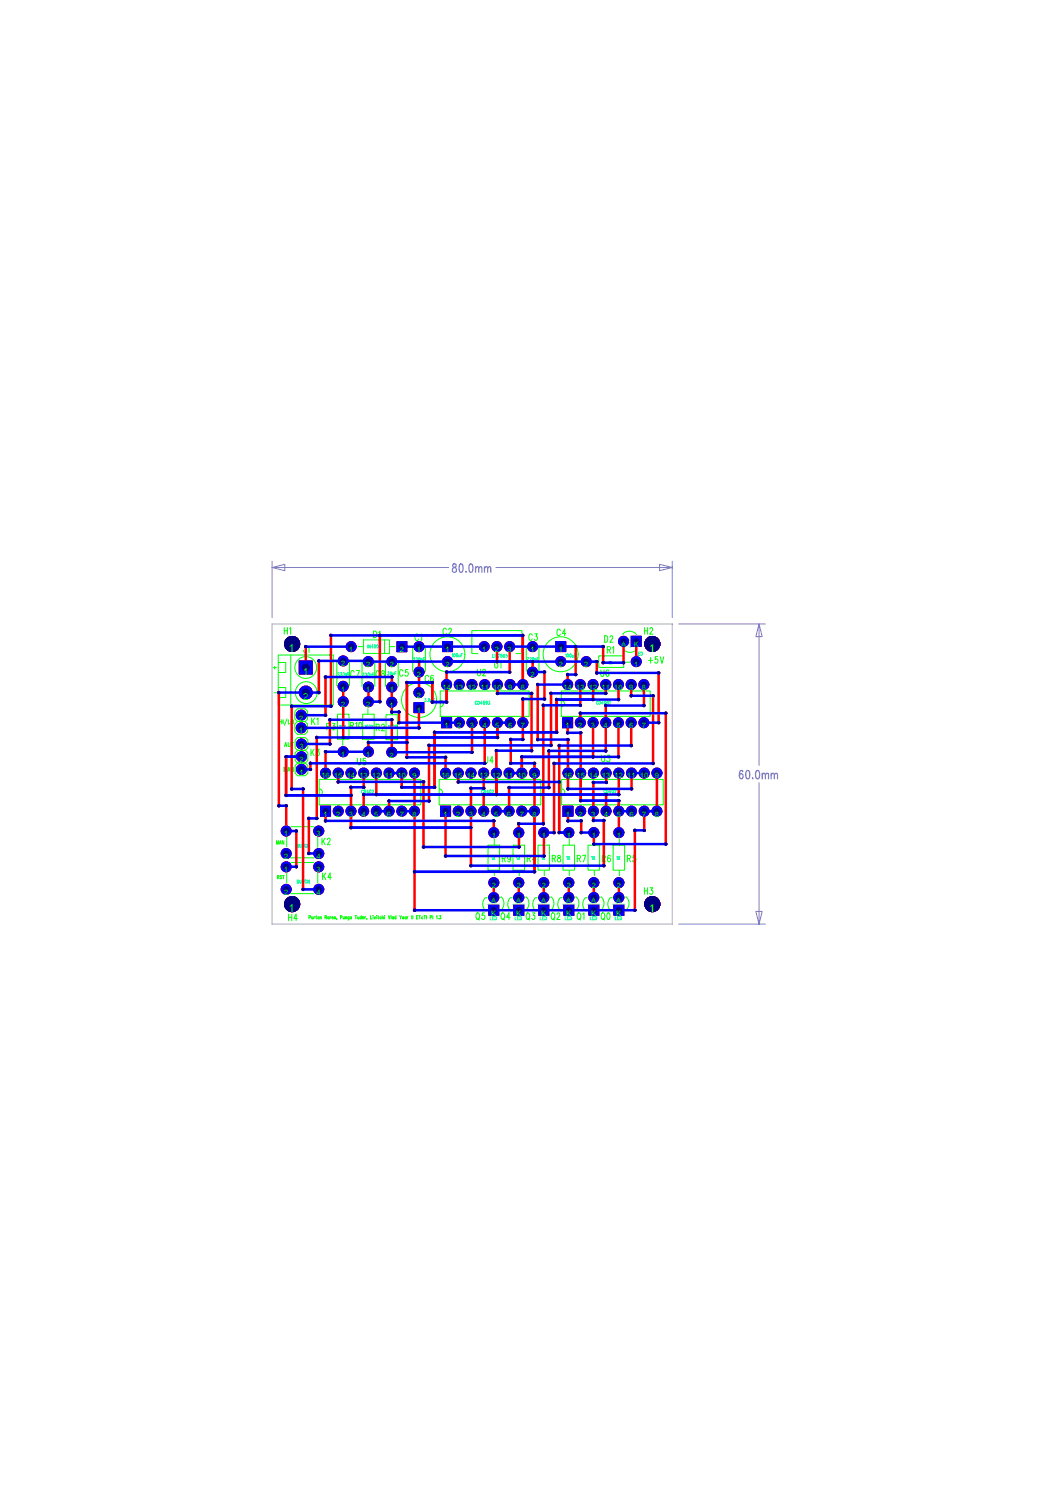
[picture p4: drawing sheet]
<svg xmlns="http://www.w3.org/2000/svg" width="210mm" height="297mm" viewBox="0 0 210 297" stroke-linecap="round" stroke-linejoin="round" font-family="sans-serif">
<path d="M54.4 124.7h80v60h-80z" fill="none" stroke="#c0c0c0" stroke-width=".25"/>
<g fill="none" stroke="#0f0" stroke-width=".2">
<path d="M72.4 132.4v4.8M72.7 127.9h5.2v2.7h-5.2zM88 138.1h17.8v5.1h-17.8zM94.3 126.9h9.9M95.5 130.6h-1.2v-4.6h10v4.6h-1.2M112.2 138.1h17.8v5.1h-17.8zM119.7 131.1h5v2.3h-5zM63.8 155.8h20.3v5.1h-20.3zM72.5 142.8h2.3v5h-2.3zM77.2 142.9h2.3v5h-2.3zM78.4 148v1M87.8 155.8h20.3v5.1h-20.3z"/>
<path d="M112.3 155.8h20.3v5.1h-20.3zM102.1 179.5h.3M107.6 168.9h2.3v5h-2.3zM112.6 168.9h2.3v5h-2.3zM113.8 167.7v1.2M113.8 174v1M117.6 168.9h2.3v5h-2.3zM118.8 167.7v1.2M118.8 174v1M122.6 168.9h2.3v5h-2.3zM123.8 167.7v1.2M123.8 174v1"/>
</g>
<g fill="none" stroke="#8080c0" stroke-width=".2">
<path d="M54.4 113.4l2.5-.6v1.3zM54.4 112.2v11.3M54.4 113.4h35.3M99.1 113.4h35.3M131.9 112.8l2.5 .6-2.5 .7zM134.4 112.2v11.3M54.4 124.7h.1M134.4 124.7h.1M135.7 124.7h17.3M151.7 124.7l.7 2.6h-1.3zM151.7 124.7v28.3M151.7 156.4v28.3"/>
<path d="M134.4 184.7h.1M135.7 184.7h17.3M151.1 182.2h1.3l-.7 2.5z"/>
</g>
<g fill="none" stroke="#f00" stroke-width=".5">
<path d="M55.8 138.4v22.7M66.2 127v14.2M75.9 127v13.3M81.3 136.4v15M83.8 134.3l-.1 4.1M99.3 129.2l.1 3.1M101.9 129.2v5.1M106.3 138.6v11.5M107.5 136.8v11M108.8 134.3v5.4M110.2 138.6v10.4M119.3 132.3v2.2"/>
<path d="M120.6 129.3v3.2M124.6 128.2v4.3M127.2 128.2v4.1M130.6 139.1v13.5M57.2 151.3v7.7M58.3 141.2v16.5M60.6 157.7v20.1M63.3 147.4v16.2M65.1 150.3v4.2M78.3 143.9v6.5M83.7 141.4v4.1M84.7 156.3v13"/>
<path d="M85.8 149v11.1M86.9 146.4v11M89.1 151.4v3.1M94.4 144.5l-.1 5.9M96.9 144.5v8.1M99.2 150.1v4.4M102.1 147.8v4.8M104.3 151.3v3.2M104.5 144.5v3.3M108.6 141v23.7M109.7 150.1v7.3M110.8 152.6v13.8"/>
<path d="M111.8 149v17.4M113.5 147.8v6.7M116.1 146.5v8.1M118.6 144.5v6.8M121.1 144.5v5.6M123.6 144.5v6.8M126.2 144.5v4.5M133.1 142.6v26.1M57.2 161.1v5M59.2 166.1v7.2M61.7 163.6v7M70.2 162.1v3.3"/>
<path d="M82.9 162.1v19.9M89.1 162.1v9M94.1 162.1v3.3M106.8 162.1v12.2M116.2 164.1v2.3M118.7 166.4v2.3M120.7 164v9M123.7 162.1v4.3M126.9 166v16M128.8 162.1v3.9"/>
</g>
<g fill="#f00" stroke="#f00" stroke-width=".2">
<circle cx="82.9" cy="182" r=".25"/>
<circle cx="82.9" cy="174.3" r=".25"/>
<circle cx="84.7" cy="169.3" r=".25"/>
<circle cx="89.1" cy="171.1" r=".25"/>
<circle cx="70.2" cy="165.4" r=".25"/>
<circle cx="61.7" cy="163.6" r=".25"/>
<circle cx="55.8" cy="161.1" r=".25"/>
<circle cx="57.2" cy="161.1" r=".25"/>
<circle cx="57.2" cy="159" r=".25"/>
<circle cx="58.3" cy="157.7" r=".25"/>
<circle cx="60.6" cy="157.7" r=".25"/>
<circle cx="118.7" cy="168.7" r=".25"/>
<circle cx="116.2" cy="166.4" r=".25"/>
<circle cx="120.7" cy="173" r=".25"/>
<circle cx="110.8" cy="166.4" r=".25"/>
<circle cx="111.8" cy="166.4" r=".25"/>
<circle cx="128.8" cy="166" r=".25"/>
<circle cx="126.9" cy="166" r=".25"/>
<circle cx="133.1" cy="168.7" r=".25"/>
<circle cx="81.3" cy="148.4" r=".25"/>
<circle cx="81.3" cy="151.4" r=".25"/>
<circle cx="75.9" cy="140.3" r=".25"/>
<circle cx="83.7" cy="145.5" r=".25"/>
<circle cx="89.1" cy="151.4" r=".25"/>
<circle cx="102.1" cy="147.8" r=".25"/>
<circle cx="104.5" cy="147.8" r=".25"/>
<circle cx="99.2" cy="150.1" r=".25"/>
<circle cx="104.3" cy="151.3" r=".25"/>
<circle cx="85.8" cy="149" r=".25"/>
<circle cx="94.3" cy="150.4" r=".25"/>
<circle cx="99.4" cy="147.4" r=".25"/>
<circle cx="107.5" cy="147.8" r=".25"/>
<circle cx="113.5" cy="147.8" r=".25"/>
<circle cx="106.3" cy="150.1" r=".25"/>
<circle cx="111.8" cy="149" r=".25"/>
<circle cx="108.8" cy="139.7" r=".25"/>
<circle cx="109.7" cy="150.1" r=".25"/>
<circle cx="108.6" cy="141" r=".25"/>
<circle cx="123.6" cy="151.3" r=".25"/>
<circle cx="118.6" cy="151.3" r=".25"/>
<circle cx="121.1" cy="150.1" r=".25"/>
<circle cx="110.2" cy="149" r=".25"/>
<circle cx="126.2" cy="149" r=".25"/>
<circle cx="133.1" cy="142.6" r=".25"/>
<circle cx="66.2" cy="127" r=".25"/>
<circle cx="120.6" cy="129.3" r=".25"/>
</g>
<g fill="#800000" stroke="#800000" stroke-width=".2">
<circle cx="82.9" cy="182" r=".19"/>
<circle cx="82.9" cy="174.3" r=".19"/>
<circle cx="84.7" cy="169.3" r=".19"/>
<circle cx="89.1" cy="171.1" r=".19"/>
<circle cx="70.2" cy="165.4" r=".19"/>
<circle cx="61.7" cy="163.6" r=".19"/>
<circle cx="55.8" cy="161.1" r=".19"/>
<circle cx="57.2" cy="161.1" r=".19"/>
<circle cx="57.2" cy="159" r=".19"/>
<circle cx="58.3" cy="157.7" r=".19"/>
<circle cx="60.6" cy="157.7" r=".19"/>
<circle cx="118.7" cy="168.7" r=".19"/>
<circle cx="116.2" cy="166.4" r=".19"/>
<circle cx="120.7" cy="173" r=".19"/>
<circle cx="110.8" cy="166.4" r=".19"/>
<circle cx="111.8" cy="166.4" r=".19"/>
<circle cx="128.8" cy="166" r=".19"/>
<circle cx="126.9" cy="166" r=".19"/>
<circle cx="133.1" cy="168.7" r=".19"/>
<circle cx="81.3" cy="148.4" r=".19"/>
<circle cx="81.3" cy="151.4" r=".19"/>
<circle cx="75.9" cy="140.3" r=".19"/>
<circle cx="83.7" cy="145.5" r=".19"/>
<circle cx="89.1" cy="151.4" r=".19"/>
<circle cx="102.1" cy="147.8" r=".19"/>
<circle cx="104.5" cy="147.8" r=".19"/>
<circle cx="99.2" cy="150.1" r=".19"/>
<circle cx="104.3" cy="151.3" r=".19"/>
<circle cx="85.8" cy="149" r=".19"/>
<circle cx="94.3" cy="150.4" r=".19"/>
<circle cx="107.5" cy="147.8" r=".19"/>
<circle cx="113.5" cy="147.8" r=".19"/>
<circle cx="106.3" cy="150.1" r=".19"/>
<circle cx="111.8" cy="149" r=".19"/>
<circle cx="108.8" cy="139.7" r=".19"/>
<circle cx="109.7" cy="150.1" r=".19"/>
<circle cx="108.6" cy="141" r=".19"/>
<circle cx="123.6" cy="151.3" r=".19"/>
<circle cx="118.6" cy="151.3" r=".19"/>
<circle cx="121.1" cy="150.1" r=".19"/>
<circle cx="110.2" cy="149" r=".19"/>
<circle cx="126.2" cy="149" r=".19"/>
<circle cx="133.1" cy="142.6" r=".19"/>
<circle cx="66.2" cy="127" r=".19"/>
<circle cx="120.6" cy="129.3" r=".19"/>
</g>
<g fill="none" stroke="#00f" stroke-width=".5">
<path d="M63.7 132.1l20.1 .2M65.1 135.3h13.2M66.2 127h38.3M70.2 129.3h-9.1M89.5 132.3h17M96.8 129.2l-7.3 .1M101.9 129.2l4.6 .1M104.5 139.7h4.3M107.5 136.8h6M115.1 129.2l5.5 .1M120.6 132.5h4M57.2 159h13"/>
<path d="M58.3 157.7h2.3M60.2 145.5h23.5M60.3 148.7h5.6M62.1 152.6h34.8M63.3 147.4h36.1M65.9 143.9h12.4M67.6 156.3h17.1M73.6 140.3h2.3M73.6 148.4h7.7M75.2 158.8h21.5M78.3 150.4h16M81.3 151.4h7.8"/>
<path d="M85.8 149h24.4M86.9 146.4h24.4M91.6 156.3h20.2M99.2 158.8h22M99.2 150.1h7.1M102.1 147.8h2.4M104.3 151.3h19.3M107.5 147.8h6M108.6 141h7.4M109.7 150.1h11.4M110.8 152.6h19.8M111.8 149h14.4"/>
<path d="M116 142.6h17.1M55.8 161.1h1.4M65.1 164.1h33.6M70.2 165.4h23.9M82.9 174.3h23.9M84.7 169.3h19M89.1 171.1h19.6M94.1 173h26.6M110.8 166.4h-2.1M111.8 166.4h1.9M116.2 166.4h2.5M118.7 168.7h14.4"/>
<path d="M126.9 166h1.9M82.9 182h40.8"/>
</g>
<g fill="#00f" stroke="#00f" stroke-width=".2">
<circle cx="82.9" cy="182" r=".25"/>
<circle cx="82.9" cy="174.3" r=".25"/>
<circle cx="84.7" cy="169.3" r=".25"/>
<circle cx="89.1" cy="171.1" r=".25"/>
<circle cx="70.2" cy="165.4" r=".25"/>
<circle cx="61.7" cy="163.6" r=".25"/>
<circle cx="55.8" cy="161.1" r=".25"/>
<circle cx="57.2" cy="161.1" r=".25"/>
<circle cx="57.2" cy="159" r=".25"/>
<circle cx="58.3" cy="157.7" r=".25"/>
<circle cx="60.6" cy="157.7" r=".25"/>
<circle cx="118.7" cy="168.7" r=".25"/>
<circle cx="116.2" cy="166.4" r=".25"/>
<circle cx="120.7" cy="173" r=".25"/>
<circle cx="110.8" cy="166.4" r=".25"/>
<circle cx="111.8" cy="166.4" r=".25"/>
<circle cx="128.8" cy="166" r=".25"/>
<circle cx="126.9" cy="166" r=".25"/>
<circle cx="133.1" cy="168.7" r=".25"/>
<circle cx="81.3" cy="148.4" r=".25"/>
<circle cx="81.3" cy="151.4" r=".25"/>
<circle cx="75.9" cy="140.3" r=".25"/>
<circle cx="83.7" cy="145.5" r=".25"/>
<circle cx="89.1" cy="151.4" r=".25"/>
<circle cx="102.1" cy="147.8" r=".25"/>
<circle cx="104.5" cy="147.8" r=".25"/>
<circle cx="99.2" cy="150.1" r=".25"/>
<circle cx="104.3" cy="151.3" r=".25"/>
<circle cx="85.8" cy="149" r=".25"/>
<circle cx="94.3" cy="150.4" r=".25"/>
<circle cx="99.4" cy="147.4" r=".25"/>
<circle cx="107.5" cy="147.8" r=".25"/>
<circle cx="113.5" cy="147.8" r=".25"/>
<circle cx="106.3" cy="150.1" r=".25"/>
<circle cx="111.8" cy="149" r=".25"/>
<circle cx="108.8" cy="139.7" r=".25"/>
<circle cx="109.7" cy="150.1" r=".25"/>
<circle cx="108.6" cy="141" r=".25"/>
<circle cx="123.6" cy="151.3" r=".25"/>
<circle cx="118.6" cy="151.3" r=".25"/>
<circle cx="121.1" cy="150.1" r=".25"/>
<circle cx="110.2" cy="149" r=".25"/>
<circle cx="126.2" cy="149" r=".25"/>
<circle cx="133.1" cy="142.6" r=".25"/>
<circle cx="66.2" cy="127" r=".25"/>
<circle cx="120.6" cy="129.3" r=".25"/>
</g>
<g fill="#000080" stroke="#000080" stroke-width=".2">
<circle cx="82.9" cy="182" r=".19"/>
<circle cx="82.9" cy="174.3" r=".19"/>
<circle cx="84.7" cy="169.3" r=".19"/>
<circle cx="89.1" cy="171.1" r=".19"/>
<circle cx="70.2" cy="165.4" r=".19"/>
<circle cx="61.7" cy="163.6" r=".19"/>
<circle cx="55.8" cy="161.1" r=".19"/>
<circle cx="57.2" cy="161.1" r=".19"/>
<circle cx="57.2" cy="159" r=".19"/>
<circle cx="58.3" cy="157.7" r=".19"/>
<circle cx="60.6" cy="157.7" r=".19"/>
<circle cx="118.7" cy="168.7" r=".19"/>
<circle cx="116.2" cy="166.4" r=".19"/>
<circle cx="120.7" cy="173" r=".19"/>
<circle cx="110.8" cy="166.4" r=".19"/>
<circle cx="111.8" cy="166.4" r=".19"/>
<circle cx="128.8" cy="166" r=".19"/>
<circle cx="126.9" cy="166" r=".19"/>
<circle cx="133.1" cy="168.7" r=".19"/>
<circle cx="81.3" cy="148.4" r=".19"/>
<circle cx="81.3" cy="151.4" r=".19"/>
<circle cx="75.9" cy="140.3" r=".19"/>
<circle cx="83.7" cy="145.5" r=".19"/>
<circle cx="89.1" cy="151.4" r=".19"/>
<circle cx="102.1" cy="147.8" r=".19"/>
<circle cx="104.5" cy="147.8" r=".19"/>
<circle cx="99.2" cy="150.1" r=".19"/>
<circle cx="104.3" cy="151.3" r=".19"/>
<circle cx="85.8" cy="149" r=".19"/>
<circle cx="94.3" cy="150.4" r=".19"/>
<circle cx="107.5" cy="147.8" r=".19"/>
<circle cx="113.5" cy="147.8" r=".19"/>
<circle cx="106.3" cy="150.1" r=".19"/>
<circle cx="111.8" cy="149" r=".19"/>
<circle cx="108.8" cy="139.7" r=".19"/>
<circle cx="109.7" cy="150.1" r=".19"/>
<circle cx="108.6" cy="141" r=".19"/>
<circle cx="123.6" cy="151.3" r=".19"/>
<circle cx="118.6" cy="151.3" r=".19"/>
<circle cx="121.1" cy="150.1" r=".19"/>
<circle cx="110.2" cy="149" r=".19"/>
<circle cx="126.2" cy="149" r=".19"/>
<circle cx="133.1" cy="142.6" r=".19"/>
<circle cx="66.2" cy="127" r=".19"/>
<circle cx="120.6" cy="129.3" r=".19"/>
</g>
<g font-size="12" fill="#000080">
<text x="67.4" y="149.6">R3</text>
<text x="97.5" y="175.7">R9 R4</text>
</g>
<text font-size="10.2" fill="#000080" x="54.2" y="139.6">J1</text>
<g font-size="9.6" fill="#000080">
<text x="87.9" y="144.1">U2</text>
<text x="112.1" y="144.1">U6</text>
<text x="63.7" y="161.8">U5</text>
<text x="87.7" y="161.8">U4</text>
<text x="112.2" y="161.8">U3</text>
</g>
<text font-size="7.8" fill="#000080" x="56.7" y="154.1">K3</text>
<g font-size="7.2" fill="#000080">
<text x="85.8" y="133.4">C2</text>
<text x="108.5" y="133.4">C4</text>
<text x="80.2" y="142.5">C6</text>
</g>
<g font-size="7.1" fill="#000080">
<text x="67.2" y="137.2">C7</text>
<text x="77" y="137.3">C5</text>
<text x="105.1" y="134.3">C3</text>
</g>
<text font-size="7.1" fill="#00f" x="82.4" y="134.3">C1</text>
<g font-size="6.5" fill="#000080">
<text x="56.2" y="170.7">K2</text>
<text x="56.2" y="177.9">K4</text>
</g>
<text font-size="5.3" fill="#000080" x="55.9" y="146.1">K1</text>
<g font-size="4.5" fill="#0f0">
<text x="96.4" y="182.3">Q5</text>
<text x="106.4" y="182.3">Q3</text>
<text x="111.4" y="182.3">Q2</text>
<text x="116.4" y="182.3">Q1</text>
</g>
<text font-size="4.5" fill="#000080" x="121.4" y="182.3">Q0</text>
<text font-size="4.4" fill="#0f0" x="123.6" y="129.9">D2</text>
<g font-size="3" fill="#000080">
<text x="56.9" y="129.8">H1</text>
<text x="131.5" y="130.2" transform="rotate(-90 131.5 130.2)">H2x1</text>
<text x="59.5" y="182.2" transform="rotate(-90 59.5 182.2)">H4x1</text>
<text x="131.5" y="182.2" transform="rotate(-90 131.5 182.2)">H3x1</text>
</g>
<text font-size="2.9" fill="#0f0" x="69.2" y="130.3">D1</text>
<g font-size="2.6" fill="#000080">
<text x="62.1" y="134.7" transform="rotate(-90 62.1 134.7)">J1x1</text>
<text x="62.1" y="139.7" transform="rotate(-90 62.1 139.7)">J1x2</text>
</g>
<g font-size="2.5" fill="#8080c0">
<text x="90.4" y="114.4">80.0mm</text>
<text x="147.8" y="155.7">60.0mm</text>
</g>
<text font-size="2.5" fill="#000080" x="116.2" y="133.2">R1</text>
<g font-size="2.3" fill="#0f0">
<text x="57.8" y="130.3">1</text>
<text x="129.8" y="130.3">1</text>
<text x="57.8" y="182.3">1</text>
<text x="129.8" y="182.3">1</text>
</g>
<g font-size="2" fill="#0f0">
<text x="56.8" y="126.8">H1</text>
<text x="83" y="128">C1</text>
<text x="88.6" y="126.9">C2</text>
<text x="105.7" y="128">C3</text>
<text x="111.3" y="127.1">C4</text>
<text x="120.9" y="128.4">D2</text>
<text x="121.4" y="130.6">R1</text>
<text x="128.8" y="126.8">H2</text>
<text x="60.6" y="134.8">1</text>
<text x="70.1" y="135.3">C7</text>
<text x="75.1" y="135.4">C8</text>
<text x="79.9" y="135.2">C5</text>
<text x="95.4" y="135.1">U2</text>
<text x="120.1" y="135.2">U6</text>
<text x="129.7" y="132.6">+5V</text>
<text x="60.6" y="139.8">2</text>
<text x="62.3" y="144.8">K1</text>
<text x="65.3" y="145.9">R3</text>
<text x="70" y="145.7">R10</text>
<text x="75.2" y="146.1">R2</text>
<text x="62.2" y="151.1">K3</text>
<text x="71.5" y="152.9">U5</text>
<text x="120.3" y="152.3">U3</text>
<text x="64.4" y="168.8">K2</text>
<text x="100.4" y="172.3">R9</text>
<text x="105.4" y="172.3">R4</text>
<text x="110.4" y="172.3">R8</text>
<text x="115.4" y="172.3">R7</text>
<text x="120.4" y="172.3">R6</text>
<text x="125.4" y="172.3">R5</text>
<text x="64.5" y="175.8">K4</text>
<text x="128.8" y="178.8">H3</text>
<text x="57.7" y="184">H4</text>
<text x="95.1" y="183.8">Q5</text>
<text x="100.1" y="183.8">Q4</text>
<text x="105.2" y="183.8">Q3</text>
<text x="110.2" y="183.8">Q2</text>
<text x="115.4" y="183.8">Q1</text>
<text x="120.2" y="183.8">Q0</text>
</g>
<g font-size="2" fill="#000080">
<text x="60.7" y="130.4">J1</text>
<text x="70.9" y="130.3" transform="rotate(-90 70.9 130.3)">D1x1</text>
<text x="74.7" y="127.5">D1</text>
<text x="81.1" y="130.3" transform="rotate(-90 81.1 130.3)">D1x2</text>
<text x="84.5" y="130.3" transform="rotate(-90 84.5 130.3)">C1x1</text>
<text x="90.2" y="130.3" transform="rotate(-90 90.2 130.3)">C2x1</text>
<text x="97.5" y="130.2" transform="rotate(-90 97.5 130.2)">U1x1</text>
<text x="100.1" y="130.2" transform="rotate(-90 100.1 130.2)">U1x2</text>
<text x="102.6" y="130.2" transform="rotate(-90 102.6 130.2)">U1x3</text>
<text x="107.2" y="130.3" transform="rotate(-90 107.2 130.3)">C3x1</text>
<text x="125.4" y="129.2" transform="rotate(-90 125.4 129.2)">D2xA</text>
<text x="127.9" y="129.2" transform="rotate(-90 127.9 129.2)">D2xK</text>
<text x="69.3" y="133.1" transform="rotate(-90 69.3 133.1)">C7x2</text>
<text x="74.4" y="133.2" transform="rotate(-90 74.4 133.2)">C8x2</text>
<text x="79" y="133.3" transform="rotate(-90 79 133.3)">C5x2</text>
<text x="84.5" y="135.3" transform="rotate(-90 84.5 135.3)">C1x2</text>
<text x="85" y="136.3">C6</text>
<text x="90" y="137.8" transform="rotate(-90 90 137.8)">U2x14</text>
<text x="90.2" y="133.3" transform="rotate(-90 90.2 133.3)">C2x2</text>
<text x="92.5" y="137.8" transform="rotate(-90 92.5 137.8)">U2x13</text>
<text x="95.1" y="137.8" transform="rotate(-90 95.1 137.8)">U2x12</text>
<text x="97.6" y="137.8" transform="rotate(-90 97.6 137.8)">U2x11</text>
<text x="98.9" y="133.5">U1</text>
<text x="100.2" y="137.8" transform="rotate(-90 100.2 137.8)">U2x10</text>
<text x="102.7" y="137.8" transform="rotate(-90 102.7 137.8)">U2x9</text>
<text x="105.2" y="137.8" transform="rotate(-90 105.2 137.8)">U2x8</text>
<text x="107.2" y="135.3" transform="rotate(-90 107.2 135.3)">C3x2</text>
<text x="112.8" y="133.3" transform="rotate(-90 112.8 133.3)">C4x2 C4x1</text>
<text x="114.2" y="137.8" transform="rotate(-90 114.2 137.8)">U6x14</text>
<text x="116.7" y="137.8" transform="rotate(-90 116.7 137.8)">U6x13</text>
<text x="117.9" y="133.3" transform="rotate(-90 117.9 133.3)">R1x2</text>
<text x="119.3" y="137.8" transform="rotate(-90 119.3 137.8)">U6x12</text>
<text x="121.8" y="137.8" transform="rotate(-90 121.8 137.8)">U6x11</text>
<text x="124.4" y="137.8" transform="rotate(-90 124.4 137.8)">U6x10</text>
<text x="126.9" y="137.8" transform="rotate(-90 126.9 137.8)">U6x9</text>
<text x="127.9" y="133.3" transform="rotate(-90 127.9 133.3)">R1x1</text>
<text x="129.4" y="137.8" transform="rotate(-90 129.4 137.8)">U6x8</text>
<text x="69.3" y="141.3" transform="rotate(-90 69.3 141.3)">R3x2 C7x1</text>
<text x="74.4" y="141.3" transform="rotate(-90 74.4 141.3)">R10x2 C8x1</text>
<text x="79" y="141.4" transform="rotate(-90 79 141.4)">R2x1 C5x1</text>
<text x="84.5" y="142.4" transform="rotate(-90 84.5 142.4)">C6x1</text>
<text x="84.5" y="139.4" transform="rotate(-90 84.5 139.4)">C6x2</text>
<text x="90" y="145.5" transform="rotate(-90 90 145.5)">U2x1</text>
<text x="92.5" y="145.5" transform="rotate(-90 92.5 145.5)">U2x2</text>
<text x="95.1" y="145.5" transform="rotate(-90 95.1 145.5)">U2x3</text>
<text x="97.6" y="145.5" transform="rotate(-90 97.6 145.5)">U2x4</text>
<text x="100.2" y="145.5" transform="rotate(-90 100.2 145.5)">U2x5</text>
<text x="102.7" y="145.5" transform="rotate(-90 102.7 145.5)">U2x6</text>
<text x="105.2" y="145.5" transform="rotate(-90 105.2 145.5)">U2x7</text>
<text x="114.2" y="145.5" transform="rotate(-90 114.2 145.5)">U6x1</text>
<text x="116.7" y="145.5" transform="rotate(-90 116.7 145.5)">U6x2</text>
<text x="119.3" y="145.5" transform="rotate(-90 119.3 145.5)">U6x3</text>
<text x="121.8" y="145.5" transform="rotate(-90 121.8 145.5)">U6x4</text>
<text x="124.4" y="145.5" transform="rotate(-90 124.4 145.5)">U6x5</text>
<text x="126.9" y="145.5" transform="rotate(-90 126.9 145.5)">U6x6</text>
<text x="129.4" y="145.5" transform="rotate(-90 129.4 145.5)">U6x7</text>
<text x="61" y="154.8" transform="rotate(-90 61 154.8)">K3x1 K3x2 K3x3 K1x1 K1x2</text>
<text x="65.8" y="155.5" transform="rotate(-90 65.8 155.5)">U5x16</text>
<text x="68.3" y="155.5" transform="rotate(-90 68.3 155.5)">U5x15</text>
<text x="69.3" y="151.3" transform="rotate(-90 69.3 151.3)">R3x1</text>
<text x="70.9" y="155.5" transform="rotate(-90 70.9 155.5)">U5x14</text>
<text x="73.4" y="155.5" transform="rotate(-90 73.4 155.5)">U5x13</text>
<text x="74.4" y="151.3" transform="rotate(-90 74.4 151.3)">R10x1</text>
<text x="76" y="155.5" transform="rotate(-90 76 155.5)">U5x12</text>
<text x="78.5" y="155.5" transform="rotate(-90 78.5 155.5)">U5x11</text>
<text x="79" y="151.4" transform="rotate(-90 79 151.4)">R2x2</text>
<text x="81" y="155.5" transform="rotate(-90 81 155.5)">U5x10</text>
<text x="83.6" y="155.5" transform="rotate(-90 83.6 155.5)">U5x9</text>
<text x="89.8" y="155.5" transform="rotate(-90 89.8 155.5)">U4x16</text>
<text x="92.3" y="155.5" transform="rotate(-90 92.3 155.5)">U4x15</text>
<text x="94.9" y="155.5" transform="rotate(-90 94.9 155.5)">U4x14</text>
<text x="96.9" y="152.5">U4</text>
<text x="97.4" y="155.5" transform="rotate(-90 97.4 155.5)">U4x13</text>
<text x="99.9" y="155.5" transform="rotate(-90 99.9 155.5)">U4x12</text>
<text x="102.5" y="155.5" transform="rotate(-90 102.5 155.5)">U4x11</text>
<text x="105" y="155.5" transform="rotate(-90 105 155.5)">U4x10</text>
<text x="107.6" y="155.5" transform="rotate(-90 107.6 155.5)">U4x9</text>
<text x="114.3" y="155.5" transform="rotate(-90 114.3 155.5)">U3x16</text>
<text x="116.8" y="155.5" transform="rotate(-90 116.8 155.5)">U3x15</text>
<text x="119.3" y="155.5" transform="rotate(-90 119.3 155.5)">U3x14</text>
<text x="121.9" y="155.5" transform="rotate(-90 121.9 155.5)">U3x13</text>
<text x="124.4" y="155.5" transform="rotate(-90 124.4 155.5)">U3x12</text>
<text x="127" y="155.5" transform="rotate(-90 127 155.5)">U3x11</text>
<text x="129.5" y="155.5" transform="rotate(-90 129.5 155.5)">U3x10</text>
<text x="132" y="155.5" transform="rotate(-90 132 155.5)">U3x9</text>
<text x="57.9" y="167.1" transform="rotate(-90 57.9 167.1)">K2x1</text>
<text x="64.4" y="167.1" transform="rotate(-90 64.4 167.1)">K2x3</text>
<text x="65.8" y="163.1" transform="rotate(-90 65.8 163.1)">U5x1</text>
<text x="68.3" y="163.1" transform="rotate(-90 68.3 163.1)">U5x2</text>
<text x="70.9" y="163.1" transform="rotate(-90 70.9 163.1)">U5x3</text>
<text x="73.4" y="163.1" transform="rotate(-90 73.4 163.1)">U5x4</text>
<text x="76" y="163.1" transform="rotate(-90 76 163.1)">U5x5</text>
<text x="78.5" y="163.1" transform="rotate(-90 78.5 163.1)">U5x6</text>
<text x="81" y="163.1" transform="rotate(-90 81 163.1)">U5x7</text>
<text x="83.6" y="163.1" transform="rotate(-90 83.6 163.1)">U5x8</text>
<text x="89.8" y="163.1" transform="rotate(-90 89.8 163.1)">U4x1</text>
<text x="92.3" y="163.1" transform="rotate(-90 92.3 163.1)">U4x2</text>
<text x="94.9" y="163.1" transform="rotate(-90 94.9 163.1)">U4x3</text>
<text x="97.4" y="163.1" transform="rotate(-90 97.4 163.1)">U4x4</text>
<text x="99.4" y="167.4" transform="rotate(-90 99.4 167.4)">R9x1</text>
<text x="99.9" y="163.1" transform="rotate(-90 99.9 163.1)">U4x5</text>
<text x="102.5" y="163.1" transform="rotate(-90 102.5 163.1)">U4x6</text>
<text x="104.4" y="167.4" transform="rotate(-90 104.4 167.4)">R4x1</text>
<text x="105" y="163.1" transform="rotate(-90 105 163.1)">U4x7</text>
<text x="107.6" y="163.1" transform="rotate(-90 107.6 163.1)">U4x8</text>
<text x="109.4" y="167.4" transform="rotate(-90 109.4 167.4)">R8x1</text>
<text x="114.3" y="163.1" transform="rotate(-90 114.3 163.1)">U3x1</text>
<text x="114.4" y="167.4" transform="rotate(-90 114.4 167.4)">R7x1</text>
<text x="116.8" y="163.1" transform="rotate(-90 116.8 163.1)">U3x2</text>
<text x="119.3" y="163.1" transform="rotate(-90 119.3 163.1)">U3x3</text>
<text x="119.4" y="167.4" transform="rotate(-90 119.4 167.4)">R6x1</text>
<text x="121.9" y="163.1" transform="rotate(-90 121.9 163.1)">U3x4</text>
<text x="124.4" y="163.1" transform="rotate(-90 124.4 163.1)">U3x5</text>
<text x="124.4" y="167.4" transform="rotate(-90 124.4 167.4)">R5x1</text>
<text x="127" y="163.1" transform="rotate(-90 127 163.1)">U3x6</text>
<text x="129.5" y="163.1" transform="rotate(-90 129.5 163.1)">U3x7</text>
<text x="132" y="163.1" transform="rotate(-90 132 163.1)">U3x8</text>
<text x="57.9" y="178.8" transform="rotate(-90 57.9 178.8)">K4x2</text>
<text x="57.9" y="174.3" transform="rotate(-90 57.9 174.3)">K4x1 K2x2</text>
<text x="64.4" y="178.8" transform="rotate(-90 64.4 178.8)">K4x4</text>
<text x="64.4" y="174.3" transform="rotate(-90 64.4 174.3)">K4x3 K2x4</text>
<text x="99.4" y="183" transform="rotate(-90 99.4 183)">Q5xK Q5xA R9x2</text>
<text x="104.4" y="183" transform="rotate(-90 104.4 183)">Q4xK Q4xA R4x2</text>
<text x="109.4" y="183" transform="rotate(-90 109.4 183)">Q3xK Q3xA R8x2</text>
<text x="114.4" y="183" transform="rotate(-90 114.4 183)">Q2xK</text>
<text x="114.4" y="180.4" transform="rotate(-90 114.4 180.4)">Q2xA R7x2</text>
<text x="119.4" y="183" transform="rotate(-90 119.4 183)">Q1xK</text>
<text x="119.4" y="180.4" transform="rotate(-90 119.4 180.4)">Q1xA R6x2</text>
<text x="124.4" y="183" transform="rotate(-90 124.4 183)">Q0xK Q0xA R5x2</text>
</g>
<g font-size="1.5" fill="#0f0">
<text x="69.8" y="130.3">1</text>
<text x="79.9" y="130.3">2</text>
<text x="83.4" y="130.3">1</text>
<text x="89" y="130.3">1</text>
<text x="96.4" y="130.3">1</text>
<text x="98.9" y="130.3">2</text>
<text x="101.5" y="130.3">3</text>
<text x="106.1" y="130.3">1</text>
<text x="111.7" y="130.3">1</text>
<text x="124.1" y="129.3">A</text>
<text x="126.7" y="129.3">K</text>
<text x="68.2" y="133.2">2</text>
<text x="73.2" y="133.3">2</text>
<text x="77.9" y="133.3">2</text>
<text x="83.4" y="135.4">2</text>
<text x="88.4" y="137.9">14</text>
<text x="89" y="133.3">2</text>
<text x="91" y="137.9">13</text>
<text x="93.5" y="137.9">12</text>
<text x="96.1" y="137.9">11</text>
<text x="98.6" y="137.9">10</text>
<text x="101.6" y="137.9">9</text>
<text x="104.1" y="137.9">8</text>
<text x="106.1" y="135.4">2</text>
<text x="111.7" y="133.3">2</text>
<text x="112.6" y="137.9">14</text>
<text x="115.2" y="137.9">13</text>
<text x="116.8" y="133.3">2</text>
<text x="117.7" y="137.9">12</text>
<text x="120.3" y="137.9">11</text>
<text x="122.8" y="137.9">10</text>
<text x="125.8" y="137.9">9</text>
<text x="126.8" y="133.3">1</text>
<text x="128.3" y="137.9">8</text>
<text x="68.2" y="138.3">1</text>
<text x="68.2" y="141.3">2</text>
<text x="73.2" y="138.4">1</text>
<text x="73.2" y="141.3">2</text>
<text x="77.9" y="141.4">1</text>
<text x="77.9" y="138.4">1</text>
<text x="83.3" y="142.5">1</text>
<text x="83.3" y="139.5">2</text>
<text x="59.8" y="146.6">1</text>
<text x="59.8" y="144">2</text>
<text x="59.8" y="149.8">3</text>
<text x="88.9" y="145.5">1</text>
<text x="91.4" y="145.5">2</text>
<text x="93.9" y="145.5">3</text>
<text x="96.5" y="145.5">4</text>
<text x="99" y="145.5">5</text>
<text x="101.6" y="145.5">6</text>
<text x="104.1" y="145.5">7</text>
<text x="113.1" y="145.5">1</text>
<text x="115.6" y="145.5">2</text>
<text x="118.1" y="145.5">3</text>
<text x="120.7" y="145.5">4</text>
<text x="123.2" y="145.5">5</text>
<text x="125.8" y="145.5">6</text>
<text x="128.3" y="145.5">7</text>
<text x="59.8" y="154.9">1</text>
<text x="59.8" y="152.3">2</text>
<text x="64.2" y="155.6">16</text>
<text x="66.8" y="155.6">15</text>
<text x="68.2" y="151.3">1</text>
<text x="69.3" y="155.6">14</text>
<text x="71.9" y="155.6">13</text>
<text x="73.2" y="151.3">1</text>
<text x="74.4" y="155.6">12</text>
<text x="76.9" y="155.6">11</text>
<text x="77.9" y="151.4">2</text>
<text x="79.5" y="155.6">10</text>
<text x="82.4" y="155.6">9</text>
<text x="88.2" y="155.6">16</text>
<text x="90.8" y="155.6">15</text>
<text x="93.3" y="155.6">14</text>
<text x="95.9" y="155.6">13</text>
<text x="98.4" y="155.6">12</text>
<text x="100.9" y="155.6">11</text>
<text x="103.5" y="155.6">10</text>
<text x="106.4" y="155.6">9</text>
<text x="112.7" y="155.6">16</text>
<text x="115.2" y="155.6">15</text>
<text x="117.8" y="155.6">14</text>
<text x="120.3" y="155.6">13</text>
<text x="122.9" y="155.6">12</text>
<text x="125.4" y="155.6">11</text>
<text x="127.9" y="155.6">10</text>
<text x="130.9" y="155.6">9</text>
<text x="56.8" y="167.2">1</text>
<text x="63.3" y="167.2">3</text>
<text x="64.7" y="163.2">1</text>
<text x="67.2" y="163.2">2</text>
<text x="69.7" y="163.2">3</text>
<text x="72.3" y="163.2">4</text>
<text x="74.8" y="163.2">5</text>
<text x="77.4" y="163.2">6</text>
<text x="79.9" y="163.2">7</text>
<text x="82.4" y="163.2">8</text>
<text x="88.7" y="163.2">1</text>
<text x="91.2" y="163.2">2</text>
<text x="93.7" y="163.2">3</text>
<text x="96.3" y="163.2">4</text>
<text x="98.3" y="167.5">1</text>
<text x="98.8" y="163.2">5</text>
<text x="101.4" y="163.2">6</text>
<text x="103.3" y="167.5">1</text>
<text x="103.9" y="163.2">7</text>
<text x="106.4" y="163.2">8</text>
<text x="108.3" y="167.5">1</text>
<text x="113.1" y="163.2">1</text>
<text x="113.3" y="167.5">1</text>
<text x="115.7" y="163.2">2</text>
<text x="118.2" y="163.2">3</text>
<text x="118.3" y="167.5">1</text>
<text x="120.7" y="163.2">4</text>
<text x="123.3" y="163.2">5</text>
<text x="123.3" y="167.5">1</text>
<text x="125.8" y="163.2">6</text>
<text x="128.4" y="163.2">7</text>
<text x="130.9" y="163.2">8</text>
<text x="56.8" y="171.7">2</text>
<text x="63.3" y="171.7">4</text>
<text x="56.8" y="174.4">1</text>
<text x="56.8" y="178.9">2</text>
<text x="63.3" y="174.4">3</text>
<text x="63.3" y="178.9">4</text>
<text x="98.3" y="177.5">2</text>
<text x="103.3" y="177.5">2</text>
<text x="108.3" y="177.5">2</text>
<text x="113.3" y="177.5">2</text>
<text x="118.3" y="177.5">2</text>
<text x="123.3" y="177.5">2</text>
<text x="98.2" y="180.5">A</text>
<text x="98.2" y="183">K</text>
<text x="103.2" y="180.5">A</text>
<text x="103.2" y="183">K</text>
<text x="108.2" y="180.5">A</text>
<text x="108.2" y="183">K</text>
<text x="113.2" y="180.5">A</text>
<text x="113.2" y="183">K</text>
<text x="118.2" y="180.5">A</text>
<text x="118.2" y="183">K</text>
<text x="123.2" y="180.5">A</text>
<text x="123.2" y="183">K</text>
</g>
<g font-size="1.3" fill="#0f0">
<text x="54.5" y="133.2" transform="rotate(90 54.5 133.2)">+</text>
<text x="54.8" y="138.8">-</text>
<text x="55.9" y="144.7">HI/LO</text>
<text x="56.9" y="149.3">AUT</text>
<text x="56.8" y="154.2">MAN</text>
</g>
<g font-size="1" fill="#0ff">
<text x="73.4" y="129.6">1N4001</text>
<text x="90.4" y="131.3">100uF</text>
<text x="98.5" y="131.4">LM7805</text>
<text x="113.1" y="131.4">100uF</text>
<text x="127.2" y="131">LED</text>
<text x="67.5" y="135.1">220nF</text>
<text x="72.5" y="135.2">220nF</text>
<text x="77.4" y="134.9">39pF</text>
<text x="105.4" y="132.1">220nF</text>
<text x="121.7" y="132.8">1K</text>
<text x="95" y="140.8">CD4093</text>
<text x="119.2" y="140.8">CD4081</text>
<text x="67.9" y="145.6">10K</text>
<text x="72.9" y="145.6">100K</text>
<text x="77.7" y="145.6">100K</text>
<text x="72.3" y="158.6">CD4027</text>
<text x="96.2" y="158.6">CD4027</text>
<text x="120.7" y="158.6">CD4027</text>
<text x="59.4" y="169.4">BUTON</text>
<text x="98.3" y="171.8">1K</text>
<text x="103.3" y="171.8">1K</text>
<text x="113.3" y="171.8">1K</text>
<text x="118.3" y="171.8">1K</text>
<text x="123.3" y="171.8">1K</text>
<text x="59.4" y="176.6">BUTON</text>
<text x="98" y="183.9">LED</text>
<text x="103" y="183.9">LED</text>
<text x="108" y="183.9">LED</text>
<text x="113" y="183.9">LED</text>
<text x="118" y="183.9">LED</text>
<text x="123" y="183.9">LED</text>
</g>
<g font-size="1" fill="#000080">
<text x="82.7" y="132.1">220nF</text>
<text x="84.9" y="140.3">3.9uF</text>
<text x="108.3" y="171.8">1K</text>
</g>
<g font-size="1" fill="#0f0">
<text x="55.3" y="168.7">MAN</text>
<text x="55.5" y="175.7">RST</text>
<text x="61.8" y="183.7">Purtan Rares, Punga Tudor, Livitchi Vlad Year II ETcTI PI 1.3</text>
</g>
</svg>
